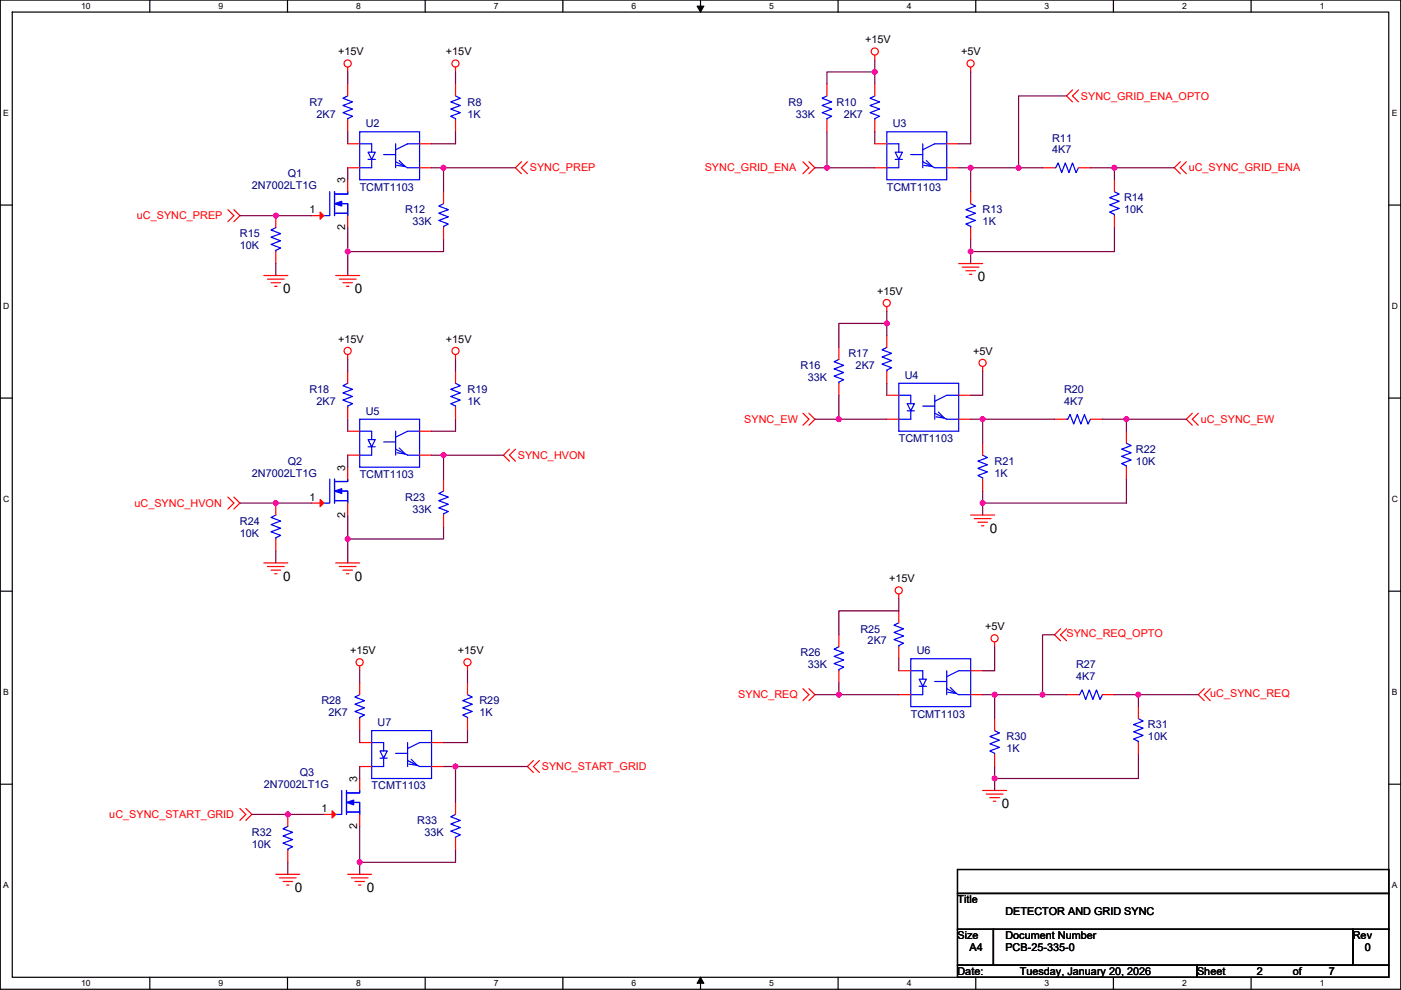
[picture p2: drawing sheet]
<svg xmlns="http://www.w3.org/2000/svg" width="297mm" height="210mm" viewBox="0 0 297 210" stroke-linecap="round" stroke-linejoin="round" font-family="sans-serif">
<path d="M.1 0h296.9v209.8h-296.9zM2.6 2.6h291.8v204.7h-291.8z" fill="none" stroke="#000" stroke-width=".25"/>
<g fill="#fff">
<path d="M17.2 .3h2v2h-2z"/>
<path d="M17.2 207.5h2v2.1h-2z"/>
</g>
<path d="M31.8 0v2.6M31.8 207.3v2.5" fill="none" stroke="#000" stroke-width=".25"/>
<g fill="#fff">
<path d="M46.4 .3h.9v2h-.9z"/>
<path d="M46.4 207.5h.9v2.1h-.9z"/>
</g>
<path d="M61 0v2.6M61 207.3v2.5" fill="none" stroke="#000" stroke-width=".25"/>
<g fill="#fff">
<path d="M75.5 .3h1v2h-1z"/>
<path d="M75.5 207.5h1v2.1h-1z"/>
</g>
<path d="M90.1 0v2.6M90.1 207.3v2.5" fill="none" stroke="#000" stroke-width=".25"/>
<g fill="#fff">
<path d="M104.7 .3h1v2h-1z"/>
<path d="M104.7 207.5h1v2.1h-1z"/>
</g>
<path d="M119.3 0v2.6M119.3 207.3v2.5" fill="none" stroke="#000" stroke-width=".25"/>
<g fill="#fff">
<path d="M133.9 .3h1v2h-1z"/>
<path d="M133.9 207.5h1v2.1h-1z"/>
</g>
<path d="M148.5 0v2.6M148.5 207.3v2.5" fill="none" stroke="#000" stroke-width=".25"/>
<path d="M147.8 1.3h1.4l-.7 1.3zM148.5 207.3l.7 1.3h-1.4z" fill="#000" stroke="#000" stroke-width=".21"/>
<g fill="#fff">
<path d="M163.1 .3h1v2h-1z"/>
<path d="M163.1 207.5h1v2.1h-1z"/>
</g>
<path d="M177.7 0v2.6M177.7 207.3v2.5" fill="none" stroke="#000" stroke-width=".25"/>
<g fill="#fff">
<path d="M192.3 .3h1v2h-1z"/>
<path d="M192.3 207.5h1v2.1h-1z"/>
</g>
<path d="M206.9 0v2.6M206.9 207.3v2.5" fill="none" stroke="#000" stroke-width=".25"/>
<g fill="#fff">
<path d="M221.5 .3h1v2h-1z"/>
<path d="M221.5 207.5h1v2.1h-1z"/>
</g>
<path d="M236.1 0v2.6M236.1 207.3v2.5" fill="none" stroke="#000" stroke-width=".25"/>
<g fill="#fff">
<path d="M250.7 .3h.9v2h-.9z"/>
<path d="M250.7 207.5h.9v2.1h-.9z"/>
</g>
<path d="M265.3 0v2.6M265.3 207.3v2.5" fill="none" stroke="#000" stroke-width=".25"/>
<g fill="#fff">
<path d="M279.8 .3h1v2h-1z"/>
<path d="M279.8 207.5h1v2.1h-1z"/>
<path d="M.7 23h1.2v2.1h-1.2z"/>
<path d="M295.1 23h1.2v2.1h-1.2z"/>
<path d="M.7 64h1.3v2h-1.3z"/>
<path d="M295.1 64h1.3v2h-1.3z"/>
</g>
<path d="M.1 43.5h2.5M294.4 43.5h2.6" fill="none" stroke="#000" stroke-width=".25"/>
<g fill="#fff">
<path d="M.7 104.9h1.3v2h-1.3z"/>
<path d="M295.1 104.9h1.3v2h-1.3z"/>
</g>
<path d="M.1 84.4h2.5M294.4 84.4h2.6" fill="none" stroke="#000" stroke-width=".25"/>
<g fill="#fff">
<path d="M.7 145.9h1.2v2h-1.2z"/>
<path d="M295.1 145.9h1.2v2h-1.2z"/>
</g>
<path d="M.1 125.4h2.5M294.4 125.4h2.6" fill="none" stroke="#000" stroke-width=".25"/>
<g fill="#fff">
<path d="M.7 186.8h1.2v2h-1.2z"/>
<path d="M295.1 186.8h1.2v2h-1.2z"/>
</g>
<path d="M.1 166.3h2.5M294.4 166.3h2.6M203 184.4h91.4v5.1h-91.4zM203 189.5h91.4v7.6h-91.4zM203 197.1h7.6v7.6h-7.6zM210.6 197.1h76.2v7.6h-76.2zM286.8 197.1h7.6v7.6h-7.6zM203 204.7h50.8v2.6h-50.8zM253.8 204.7h40.6v2.6h-40.6z" fill="none" stroke="#000" stroke-width=".25"/>
<g fill="none" stroke="#f00" stroke-width=".25">
<path d="M73.7 14.2v1.1M73.7 17.8v2.5M96.6 14.2v1.1M96.6 17.8v2.5M175.3 17.8v2.5M185.5 11.7v1M185.5 17.8v2.5M205.8 14.2v1.1M227.4 19.1l-1.3 1.2 1.3 1.3M228.7 19.1l-1.3 1.2 1.3 1.3M73.7 25.4v2.6M73.7 38.1v2.6"/>
<path d="M73.7 30.5h2.6M73.7 35.6h2.6M89 35.6h2.5M89 30.5h2.5M96.6 25.4v2.6M110.6 34.3l-1.3 1.3 1.3 1.3M111.8 34.3l-1.2 1.3 1.2 1.3M170.2 34.3l1.3 1.3-1.3 1.3M171.5 34.3l1.3 1.3-1.3 1.3M175.3 25.4v2.6M185.5 25.4v2.6M185.5 30.5h2.5"/>
<path d="M185.5 35.6h2.5M200.7 35.6h2.6M200.7 30.5h2.6M221 35.6h2.6M228.7 35.6h2.5M236.3 38.1v2.6M250.3 34.3l-1.3 1.3 1.3 1.3M251.5 34.3l-1.2 1.3 1.2 1.3M48.3 44.5l1.3 1.2-1.3 1.3M49.6 44.5l1.3 1.2-1.3 1.3M55.9 58.4h5.1M56.7 59.2h3.6"/>
<path d="M57.5 60h2M58.5 45.7v2.6M58.5 53.4v2.5M66.1 45.7h2.5M71.2 58.4h5.1M71.9 59.2h3.6M72.7 60h2M73.7 45.7v2.6M94 40.7v2.5M94 48.3v2.5M203.3 55.9h5M204 56.7h3.6"/>
<path d="M204.8 57.4h2M205.5 58.2h.6M205.8 40.7v2.5M205.8 48.3v2.5M236.3 45.7v2.6M58.2 60.7h.5M73.5 60.7h.5M73.7 75.2v1M73.7 78.8v2.5M96.6 75.2v1M96.6 78.8v2.5M177.9 73.7v2.5"/>
<path d="M188 65v1.1M188 71.1v2.6M188 78.8v2.5M208.3 77.7v1.1M73.7 86.4v2.5M73.7 99.1v2.5M73.7 91.5h2.6M73.7 96.5h2.6M89 96.5h2.5M89 91.5h2.5M96.6 86.4v2.5M108 95.3l-1.3 1.2 1.3 1.3"/>
<path d="M109.3 95.3l-1.3 1.2 1.3 1.3M170.2 87.7l1.3 1.2-1.3 1.3M171.5 87.7l1.3 1.2-1.3 1.3M177.9 81.3v2.5M188 83.8h2.6M188 88.9h2.6M203.3 88.9h2.5M203.3 83.8h2.5M208.3 94v2.5M223.6 88.9h2.5M231.2 88.9h2.5M238.8 91.5v2.5"/>
<path d="M238.8 99.1v2.5M252.8 87.7l-1.3 1.2 1.3 1.3M254.1 87.7l-1.3 1.2 1.3 1.3M48.3 105.4l1.3 1.3-1.3 1.3M49.6 105.4l1.3 1.3-1.3 1.3M55.9 119.4h5.1M58.5 106.7v2.5M58.5 114.3v2.6M66.1 106.7h2.5M71.2 119.4h5.1M73.7 106.7v2.5M94 101.6v2.6"/>
<path d="M94 109.2v2.6M205.8 109.2h5.1M206.6 110h3.5M207.3 110.8h2.1M208.1 111.5h.5M208.3 101.6v2.6M56.7 120.2h3.6M57.5 120.9h2M58.2 121.7h.5M71.9 120.2h3.6M72.7 120.9h2M73.5 121.7h.5"/>
<path d="M177.9 134.6v2.6M190.6 126v1M190.6 129.6v2.5M190.6 137.2v2.5M210.9 136.2v1M224.9 133.4l-1.3 1.2 1.3 1.3M226.1 133.4l-1.2 1.2 1.2 1.3M76.3 157.5h2.5M76.3 141.2v1.1M76.3 144.8v2.5M76.3 152.4v2.6M91.5 157.5h2.5"/>
<path d="M99.1 141.2v1.1M99.1 144.8v2.5M99.1 152.4v2.6M170.2 146.1l1.3 1.2-1.3 1.3M171.5 146.1l1.3 1.2-1.3 1.3M177.9 142.3v2.5M190.6 142.3h2.5M190.6 147.3h2.5M205.8 147.3h2.5M205.8 142.3h2.5M210.9 152.4v2.6M226.1 147.3h2.6"/>
<path d="M233.7 147.3h2.6M241.4 149.9v2.5M241.4 157.5v2.5M255.3 146.1l-1.2 1.2 1.2 1.3M256.6 146.1l-1.3 1.2 1.3 1.3M50.9 171.5l1.2 1.2-1.2 1.3M52.1 171.5l1.3 1.2-1.3 1.3M61 172.7v2.6M68.6 172.7h2.6M76.3 162.6h2.5M76.3 172.7v2.6M76.3 165.1v2.6"/>
<path d="M91.5 162.6h2.5M96.6 170.2v2.5M96.6 177.8v2.6M113.1 161.3l-1.3 1.3 1.3 1.3M114.4 161.3l-1.3 1.3 1.3 1.3M208.3 167.7h5.1M209.1 168.4h3.6M209.9 169.2h2M210.6 169.9h.5M210.9 160v2.6M58.5 185.4h5.1M59.2 186.2h3.6"/>
<path d="M60 187h2M60.8 187.7h.5M61 180.4v2.5M73.7 185.4h5.1M74.5 186.2h3.5M75.2 187h2.1M76 187.7h.5"/>
<circle cx="73.7" cy="13.5" r=".76"/>
<circle cx="96.6" cy="13.5" r=".76"/>
<circle cx="185.5" cy="10.9" r=".76"/>
<circle cx="205.8" cy="13.5" r=".76"/>
<circle cx="73.7" cy="74.4" r=".76"/>
<circle cx="96.6" cy="74.4" r=".76"/>
<circle cx="188" cy="64.3" r=".76"/>
<circle cx="208.3" cy="77" r=".76"/>
<circle cx="190.5" cy="125.2" r=".76"/>
<circle cx="210.9" cy="135.4" r=".76"/>
<circle cx="76.2" cy="140.5" r=".76"/>
<circle cx="99.1" cy="140.5" r=".76"/>
</g>
<g fill="none" stroke="#00f" stroke-width=".25">
<path d="M73.7 20.3l-1 .5 2 .8-2 .8 2 .7-2 .8 2 .8-1 .5v.2M76.3 30.5h2.5v1.8M76.3 28h12.7v10.1h-12.7zM78 32.3h1.6l-.8 1.5zM78 33.8h1.6M78.8 33.8v1.8h-2.5M81.3 32.8h2.6M83.9 34.3l2.5 1.3h2.6M83.9 30.5v5.1M84.6 34.1l1.3 1.2-1.8-.2M89 30.5h-2.6l-2.5 1.3M96.6 20.3l1 .5-2 .8 2 .8-2 .7 2 .8-2 .8 1 .5v.2"/>
<path d="M175.3 20.3l-1 .5 2 .8-2 .8 2 .7-2 .8 2 .8-1 .5v.2M185.5 20.3l-1 .5 2 .8-2 .8 2 .7-2 .8 2 .8-1 .5v.2M188 28h12.7v10.1h-12.7zM188 30.5h2.6v1.8M189.8 32.3h1.5l-.7 1.5zM189.8 33.8h1.5M190.6 33.8v1.8h-2.6M193.1 32.8h2.5M195.6 30.5v5.1M195.6 34.3l2.6 1.3h2.5M196.4 34.1l1.3 1.2-1.8-.2M200.7 30.5h-2.5l-2.6 1.3"/>
<path d="M223.6 35.6h.2l.5-1 .8 2 .8-2 .7 2 .8-2 .8 2 .5-1M58.5 48.3l-1 .5 2 .8-2 .7 2 .8-2 .7 2 .8-1 .5v.3M69.9 40.7v5h-1.3M70.9 41.2h2.8v-.5v.5h-2.5M70.9 45.2h2.8M70.9 40.7v5M71.2 45.2h2.3M72.2 43.2h1.5v2.5v-2.5h-1M94 43.2l-1 .5 2.1 .8-2.1 .7 2.1 .8-2.1 .8 2.1 .7-1.1 .5v.3M205.8 43.2l1 .5-2 .8 2 .7-2 .8 2 .8-2 .7 1 .5v.3M236.3 40.7l1 .5-2 .7 2 .8-2 .8 2 .7-2 .8 1 .5v.2M177.9 76.2l-1.1 .5 2.1 .8-2.1 .8 2.1 .7-2.1 .8 2.1 .7-1 .5v.3"/>
<path d="M188 73.7l-1 .5 2 .8-2 .7 2 .8-2 .7 2 .8-1 .5v.3M73.7 81.3l-1 .5 2 .8-2 .7 2 .8-2 .8 2 .7-1 .5v.3M76.3 91.5h2.5v1.7M76.3 88.9h12.7v10.2h-12.7zM78 93.2h1.6l-.8 1.6zM78 94.8h1.6M78.8 94.8v1.7h-2.5M81.3 93.7h2.6M83.9 95.3l2.5 1.2h2.6M83.9 91.5v5M84.6 95l1.3 1.3-1.8-.3M89 91.5h-2.6l-2.5 1.2"/>
<path d="M96.6 81.3l1 .5-2 .8 2 .7-2 .8 2 .8-2 .7 1 .5v.3M190.6 81.3h12.7v10.2h-12.7zM190.6 83.8h2.5v1.8M192.3 87.1h1.6M192.3 85.6h1.6l-.8 1.5zM193.1 87.1v1.8h-2.5M195.6 86.1h2.6M198.2 83.8v5.1M198.2 87.7l2.5 1.2h2.6M198.9 87.4l1.3 1.3-1.8-.3M203.3 83.8h-2.6l-2.5 1.3M208.3 96.5l1.1 .5-2.1 .8 2.1 .8-2.1 .7 2.1 .8-2.1 .8 1 .5v.2"/>
<path d="M226.1 88.9h.3l.5-1 .7 2 .8-2 .8 2 .7-2 .8 2 .5-1M238.8 94l1 .5-2 .8 2 .7-2 .8 2 .8-2 .7 1 .5v.3M58.5 109.2l-1 .5 2 .8-2 .8 2 .7-2 .8 2 .8-1 .5v.2M69.9 101.6v5.1h-1.3M70.9 106.2h2.8M70.9 101.6v5.1M71.2 106.2h2.3M71.2 102.1h2.5v-.5v.5h-2.8M72.2 104.2h1.5v2.5v-2.5h-1M94 104.2l-1 .5 2.1 .7-2.1 .8 2.1 .8-2.1 .7 2.1 .8-1.1 .5v.2M177.9 137.2l-1.1 .5 2.1 .8-2.1 .7 2.1 .8-2.1 .7 2.1 .8-1 .5v.3M190.6 132.1l-1.1 .5 2.1 .8-2.1 .7 2.1 .8-2.1 .8 2.1 .7-1 .5v.3"/>
<path d="M193.1 139.7h12.7v10.2h-12.7zM76.3 147.3l-1.1 .5 2.1 .8-2.1 .8 2.1 .7-2.1 .8 2.1 .8-1 .5v.2M78.8 155h12.7v10.1h-12.7zM78.8 157.5h2.5v1.8M80.6 159.3h1.5l-.8 1.5zM83.9 159.8h2.5M86.4 157.5v5.1M91.5 157.5h-2.5l-2.6 1.3M99.1 147.3l1 .5-2 .8 2 .8-2 .7 2 .8-2 .8 1 .5v.2M193.1 142.3h2.5v1.7M194.9 145.6h1.5M194.9 144h1.5l-.8 1.6z"/>
<path d="M195.6 145.6v1.7h-2.5M198.2 144.5h2.5M200.7 142.3v5M200.7 146.1l2.6 1.2h2.5M201.5 145.8l1.3 1.3-1.8-.3M205.8 142.3h-2.5l-2.6 1.2M210.9 155l1 .5-2 .7 2 .8-2 .8 2 .7-2 .8 1 .5v.2M228.7 147.3h.2l.5-1 .8 2.1 .7-2.1 .8 2.1 .8-2.1 .7 2.1 .5-1.1M241.4 152.4l1 .5-2.1 .8 2.1 .8-2.1 .7 2.1 .8-2.1 .7 1.1 .5v.3M61 175.3l-1 .5 2 .8-2 .7 2 .8-2 .7 2 .8-1 .5v.3M72.5 167.7v5h-1.3M73.5 172.2h2.8"/>
<path d="M73.5 167.7v5M73.7 172.2h2.3M73.7 168.2h2.6v-.5v.5h-2.8M74.7 170.2h1.6v2.5v-2.5h-1.1M80.6 160.8h1.5M81.3 160.8v1.8h-2.5M86.4 161.3l2.6 1.3h2.5M87.2 161.1l1.3 1.2-1.8-.2M96.6 172.7l-1 .5 2 .8-2 .8 2 .7-2 .8 2 .8-1 .5v.2"/>
</g>
<g fill="#00f" stroke="#00f" stroke-width=".25">
<path d="M73.5 170.2l1.5-.5v1z" fill-rule="evenodd"/>
<path d="M70.9 104.2l1.6-.5v1z" fill-rule="evenodd"/>
<path d="M70.9 43.2l1.6-.5v1z" fill-rule="evenodd"/>
</g>
<g fill="#f00" stroke="#f00" stroke-width=".25">
<path d="M70.4 172l.8 .7-.8 .8z"/>
<path d="M67.9 105.9l.7 .8-.7 .8z"/>
<path d="M67.9 45l.7 .7-.7 .8z"/>
</g>
<g fill="none" stroke="#800040" stroke-width=".25">
<path d="M73.7 15.3v2.5M96.6 15.3v2.5M175.3 17.8v-2.5h10.2v2.5M185.5 12.7v2.6M205.8 15.3v15.2h-2.5M73.7 28v2.5M73.7 35.6v2.5M91.5 35.6h2.5M94 35.6v5.1M94 35.6h15.3M96.6 28v2.5h-5.1M172.8 35.6h2.5"/>
<path d="M175.3 28v7.6M175.3 35.6h10.2M185.5 28v2.5M203.3 35.6h2.5M205.8 35.6v5.1M205.8 35.6h10.2M216 35.6h5M226.1 20.3h-10.1v15.3M231.2 35.6h5.1v2.5M236.3 35.6h12.7M50.9 45.7h15.2M58.5 55.9v2.5"/>
<path d="M73.7 53.4v5M73.7 48.3v5.1M94 50.8v2.6h-20.3M205.8 50.8v2.6M205.8 53.4v2.5M236.3 48.3v5.1h-30.5M73.7 76.2v2.6M96.6 76.2v2.6M188 66.1v2.5M188 68.6h-10.1v5.1M188 68.6v2.5M208.3 78.8v5h-2.5"/>
<path d="M73.7 88.9v2.6M73.7 96.5v2.6M91.5 96.5h2.5M96.6 88.9v2.6h-5.1M106.7 96.5h-12.7v5.1M172.8 88.9h5.1M177.9 83.8v5.1h10.1M188 81.3v2.5M205.8 88.9h2.5M208.3 88.9v5.1M208.3 88.9h15.3M233.7 88.9h5.1"/>
<path d="M238.8 88.9h12.7M238.8 88.9v2.6M50.9 106.7h15.2M58.5 116.9v2.5M73.7 109.2v5.1M73.7 114.3v5.1M94 111.8v2.5h-20.3M208.3 104.2v2.5M208.3 106.7v2.5M238.8 101.6v5.1h-30.5M190.6 127v2.6h-12.7v5M190.6 139.7v2.6"/>
<path d="M210.9 137.2v5.1h-2.6M223.6 134.6h-2.6v12.7h5.1M76.3 142.3v2.5M76.3 155v2.5M99.1 142.3v2.5M99.1 155v2.5h-5.1M172.8 147.3h5.1M177.9 144.8v2.5h12.7M208.3 147.3h2.6M210.9 147.3h10.1M210.9 147.3v5.1M236.3 147.3h5.1"/>
<path d="M241.4 147.3h12.7M241.4 147.3v2.6M53.4 172.7h15.2M76.3 162.6v2.5M76.3 175.3v7.6M94 162.6h2.6M96.6 162.6v7.6M96.6 162.6h15.2M210.9 162.6v2.5M210.9 165.1v2.6M241.4 160v5.1h-30.5M61 182.9v2.5"/>
<path d="M76.3 182.9v2.5M96.6 180.4v2.5h-20.3"/>
</g>
<g fill="#f0f" stroke="#f0f" stroke-width=".25">
<circle cx="58.5" cy="45.7" r=".5"/>
<circle cx="185.5" cy="15.2" r=".5"/>
<circle cx="208.3" cy="88.9" r=".5"/>
<circle cx="58.5" cy="106.7" r=".5"/>
<circle cx="61" cy="172.7" r=".5"/>
<circle cx="210.9" cy="147.3" r=".5"/>
<circle cx="236.3" cy="35.6" r=".5"/>
<circle cx="205.8" cy="35.6" r=".5"/>
<circle cx="238.8" cy="88.9" r=".5"/>
<circle cx="241.3" cy="147.3" r=".5"/>
<circle cx="210.9" cy="165.1" r=".5"/>
<circle cx="221" cy="147.3" r=".5"/>
<circle cx="215.9" cy="35.6" r=".5"/>
<circle cx="73.7" cy="53.3" r=".5"/>
<circle cx="94" cy="96.5" r=".5"/>
<circle cx="73.7" cy="114.3" r=".5"/>
<circle cx="96.6" cy="162.6" r=".5"/>
<circle cx="76.2" cy="182.9" r=".5"/>
<circle cx="177.8" cy="147.3" r=".5"/>
<circle cx="188" cy="68.6" r=".5"/>
<circle cx="177.8" cy="88.9" r=".5"/>
<circle cx="175.3" cy="35.6" r=".5"/>
<circle cx="208.3" cy="106.7" r=".5"/>
<circle cx="205.8" cy="53.3" r=".5"/>
<circle cx="94" cy="35.6" r=".5"/>
</g>
<g font-size="2.8">
<text x="207.3" y="59.7">0</text>
<text x="60" y="62.2">0</text>
<text x="75.2" y="62.2">0</text>
<text x="209.9" y="113">0</text>
<text x="60" y="123.2">0</text>
<text x="75.2" y="123.2">0</text>
<text x="212.4" y="171.4">0</text>
<text x="62.5" y="189.2">0</text>
<text x="77.8" y="189.2">0</text>
</g>
<g font-size="2.3">
<text x="71.7" y="11.7">+15V</text>
<text x="94.5" y="11.7">+15V</text>
<text x="183.4" y="9.2">+15V</text>
<text x="203.8" y="11.7">+5V</text>
<text x="73.2" y="38.9" transform="rotate(-90 73.2 38.9)">3</text>
<text x="65.6" y="45.2">1</text>
<text x="73.2" y="48.8" transform="rotate(-90 73.2 48.8)">2</text>
<text x="186" y="62.5">+15V</text>
<text x="71.7" y="72.7">+15V</text>
<text x="94.5" y="72.7">+15V</text>
<text x="206.3" y="75.2">+5V</text>
<text x="73.2" y="99.8" transform="rotate(-90 73.2 99.8)">3</text>
<text x="65.6" y="106.2">1</text>
<text x="73.2" y="109.8" transform="rotate(-90 73.2 109.8)">2</text>
<text x="188.5" y="123.5">+15V</text>
<text x="208.8" y="133.6">+5V</text>
<text x="74.2" y="138.7">+15V</text>
<text x="97.1" y="138.7">+15V</text>
<text x="75.7" y="165.9" transform="rotate(-90 75.7 165.9)">3</text>
<text x="68.1" y="172.2">1</text>
<text x="75.7" y="175.8" transform="rotate(-90 75.7 175.8)">2</text>
<text x="203" y="191.6">Title</text>
<text x="213.2" y="194.1">DETECTOR AND GRID SYNC</text>
<text x="203" y="199.2">Size</text>
<text x="205.5" y="201.7">A4</text>
<text x="213.2" y="199.2">Document Number</text>
<text x="213.2" y="201.7">PCB-25-335-0</text>
<text x="286.8" y="199.2">Rev</text>
<text x="289.4" y="201.7">0</text>
<text x="203" y="206.8">Date:</text>
<text x="216.2" y="206.8">Tuesday, January 20, 2026</text>
<text x="253.8" y="206.8">Sheet</text>
<text x="266.5" y="206.8">2</text>
<text x="274.1" y="206.8">of</text>
<text x="281.7" y="206.8">7</text>
</g>
<g font-size="2.3" fill="#000080">
<text x="65.6" y="22.4">R7</text>
<text x="99.1" y="22.4">R8</text>
<text x="167.2" y="22.4">R9</text>
<text x="177.4" y="22.4">R10</text>
<text x="67.1" y="24.9">2K7</text>
<text x="77.5" y="27">U2</text>
<text x="99.1" y="24.9">1K</text>
<text x="168.7" y="24.9">33K</text>
<text x="178.9" y="24.9">2K7</text>
<text x="189.3" y="27">U3</text>
<text x="223.1" y="30">R11</text>
<text x="223.1" y="32.6">4K7</text>
<text x="53.4" y="40.2">2N7002LT1G</text>
<text x="61" y="37.6">Q1</text>
<text x="76.3" y="40.4">TCMT1103</text>
<text x="188" y="40.4">TCMT1103</text>
<text x="85.9" y="45.3">R12</text>
<text x="87.4" y="47.8">33K</text>
<text x="208.3" y="45.3">R13</text>
<text x="208.3" y="47.8">1K</text>
<text x="238.3" y="42.7">R14</text>
<text x="238.3" y="45.3">10K</text>
<text x="50.9" y="50.3">R15</text>
<text x="50.9" y="52.9">10K</text>
<text x="179.9" y="75.7">R17</text>
<text x="65.6" y="83.4">R18</text>
<text x="99.1" y="83.4">R19</text>
<text x="169.7" y="78.3">R16</text>
<text x="171.3" y="80.8">33K</text>
<text x="181.4" y="78.3">2K7</text>
<text x="191.8" y="80.3">U4</text>
<text x="225.6" y="83.4">R20</text>
<text x="67.1" y="85.9">2K7</text>
<text x="77.5" y="87.9">U5</text>
<text x="99.1" y="85.9">1K</text>
<text x="225.6" y="85.9">4K7</text>
<text x="190.6" y="93.8">TCMT1103</text>
<text x="53.4" y="101.1">2N7002LT1G</text>
<text x="61" y="98.6">Q2</text>
<text x="76.3" y="101.4">TCMT1103</text>
<text x="210.9" y="98.6">R21</text>
<text x="210.9" y="101.1">1K</text>
<text x="240.9" y="96.1">R22</text>
<text x="240.9" y="98.6">10K</text>
<text x="85.9" y="106.2">R23</text>
<text x="50.9" y="111.3">R24</text>
<text x="50.9" y="113.8">10K</text>
<text x="87.4" y="108.8">33K</text>
<text x="182.4" y="134.2">R25</text>
<text x="184" y="136.7">2K7</text>
<text x="169.7" y="139.2">R26</text>
<text x="171.3" y="141.8">33K</text>
<text x="194.4" y="138.7">U6</text>
<text x="228.2" y="141.8">R27</text>
<text x="68.1" y="149.4">R28</text>
<text x="101.7" y="149.4">R29</text>
<text x="228.2" y="144.3">4K7</text>
<text x="69.7" y="151.9">2K7</text>
<text x="80.1" y="154">U7</text>
<text x="101.7" y="151.9">1K</text>
<text x="193.1" y="152.2">TCMT1103</text>
<text x="243.4" y="154.5">R31</text>
<text x="213.4" y="157">R30</text>
<text x="213.4" y="159.6">1K</text>
<text x="243.4" y="157">10K</text>
<text x="55.9" y="167.2">2N7002LT1G</text>
<text x="63.6" y="164.6">Q3</text>
<text x="78.8" y="167.4">TCMT1103</text>
<text x="53.4" y="177.3">R32</text>
<text x="53.4" y="179.9">10K</text>
<text x="88.5" y="174.8">R33</text>
<text x="90" y="177.3">33K</text>
</g>
<g font-size="2.3" fill="#f00">
<text x="229.2" y="21.1">SYNC_GRID_ENA_OPTO</text>
<text x="112.3" y="36.4">SYNC_PREP</text>
<text x="149.4" y="36.4">SYNC_GRID_ENA</text>
<text x="252" y="36.4">uC_SYNC_GRID_ENA</text>
<text x="29" y="46.5">uC_SYNC_PREP</text>
<text x="157.8" y="89.7">SYNC_EW</text>
<text x="254.6" y="89.7">uC_SYNC_EW</text>
<text x="109.8" y="97.3">SYNC_HVON</text>
<text x="28.5" y="107.5">uC_SYNC_HVON</text>
<text x="226.1" y="135.2">SYNC_REQ_OPTO</text>
<text x="156.5" y="148.1">SYNC_REQ</text>
<text x="256.6" y="147.9">uC_SYNC_REQ</text>
<text x="114.9" y="163.4">SYNC_START_GRID</text>
<text x="23.2" y="173.5">uC_SYNC_START_GRID</text>
</g>
<g font-size="1.8">
<text x="17.2" y="1.9">10</text>
<text x="46.4" y="1.9">9</text>
<text x="75.5" y="1.9">8</text>
<text x="104.7" y="1.9">7</text>
<text x="133.9" y="1.9">6</text>
<text x="163.1" y="1.9">5</text>
<text x="192.3" y="1.9">4</text>
<text x="221.5" y="1.9">3</text>
<text x="250.7" y="1.9">2</text>
<text x="279.8" y="1.9">1</text>
<text x=".7" y="24.7">E</text>
<text x="295.1" y="24.7">E</text>
<text x=".7" y="65.6">D</text>
<text x="295.1" y="65.6">D</text>
<text x=".7" y="106.5">C</text>
<text x="295.1" y="106.5">C</text>
<text x=".7" y="147.5">B</text>
<text x="295.1" y="147.5">B</text>
<text x=".7" y="188.4">A</text>
<text x="295.1" y="188.4">A</text>
<text x="17.2" y="209.2">10</text>
<text x="46.4" y="209.2">9</text>
<text x="75.5" y="209.2">8</text>
<text x="104.7" y="209.2">7</text>
<text x="133.9" y="209.2">6</text>
<text x="163.1" y="209.2">5</text>
<text x="192.3" y="209.2">4</text>
<text x="221.5" y="209.2">3</text>
<text x="250.7" y="209.2">2</text>
<text x="279.8" y="209.2">1</text>
</g>
</svg>
